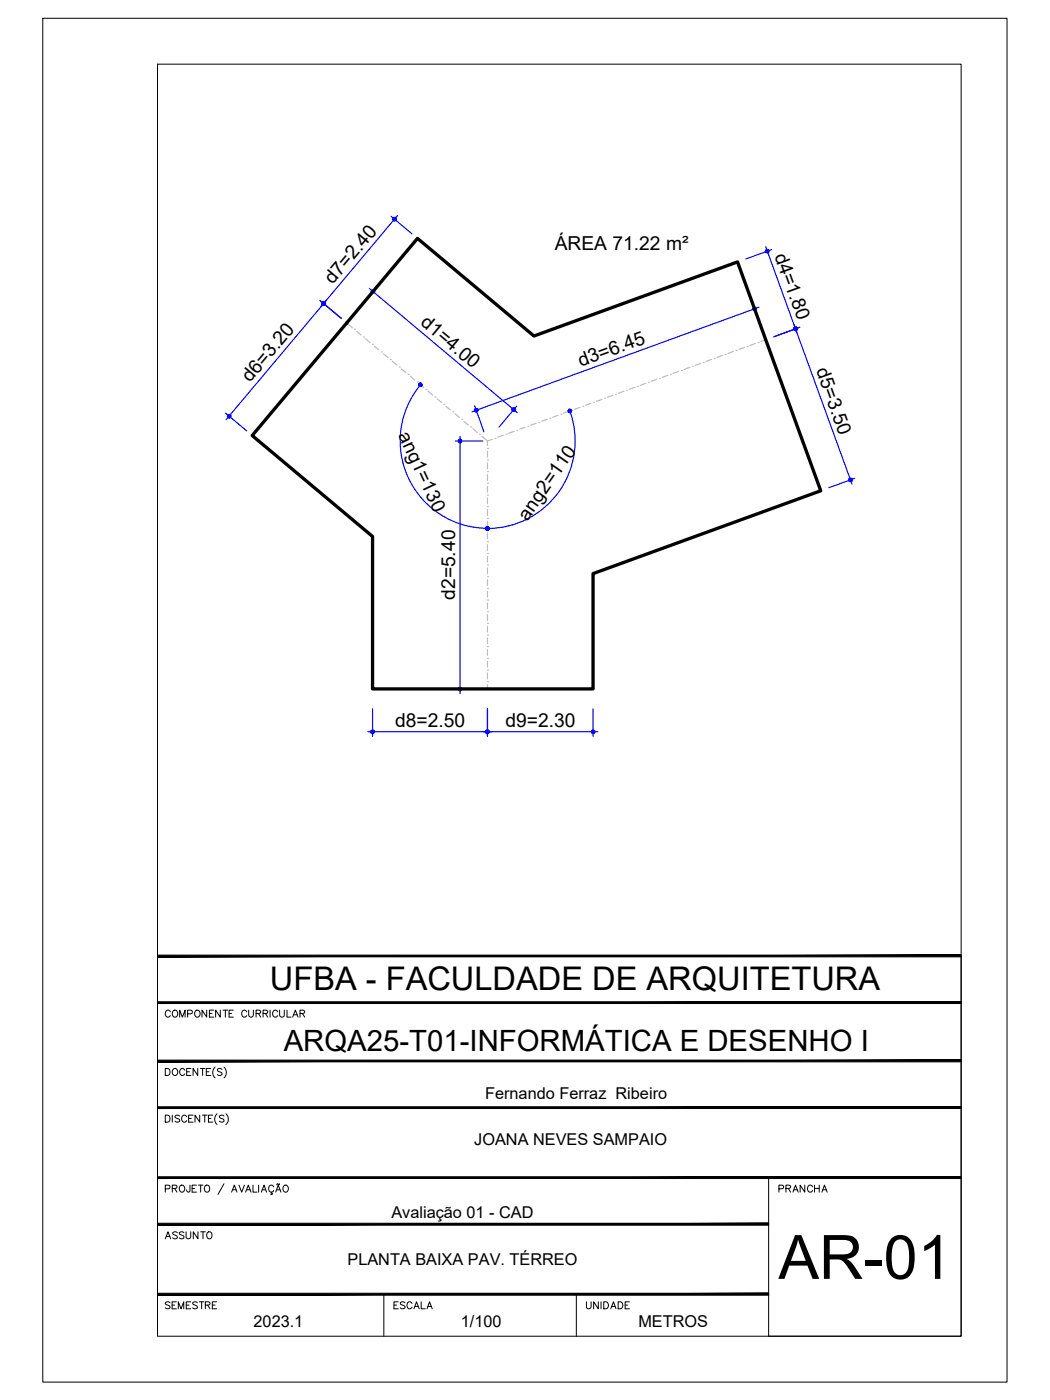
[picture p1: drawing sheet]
<svg xmlns="http://www.w3.org/2000/svg" width="229mm" height="305mm" viewBox="0 0 229 305" stroke-linecap="round" stroke-linejoin="round" font-family="sans-serif">
<!-- layer: ARQ_EIXO CINZA 04 -->
<g fill="none" stroke="#bababa" stroke-width=".25">
<path d="M75.5 70.3l1.2 1M77.2 71.7h.1M77.6 72.1l1 .8M79.1 73.4h.1M79.6 73.7l1 .9M81.1 75h.1M81.5 75.4l1 .8M83 76.6h.1M83.5 77l1 .9M85 78.3h.1M85.4 78.7l1 .8M86.9 79.9h.1"/>
<path d="M150.2 80l-1.2 .4M150.7 79.8h.1M152.5 79.1l-1.2 .4M153.1 78.9h.1M154.9 78.2l-1.2 .5M155.5 78h.1M157.3 77.4l-1.2 .4M157.9 77.2h.1M159.7 76.5l-1.2 .5M160.3 76.3h.1M162.1 75.6l-1.2 .5M162.7 75.4h.1"/>
<path d="M164.5 74.8l-1.2 .4M165.1 74.5h.1M166.7 74l-1 .3M87.4 80.3l.9 .8M88.9 81.5h.1M89.3 81.9l1 .9M90.8 83.1h.1M91.3 83.6l.9 .8M92.8 84.8h.1M93.2 85.2l1 .8M94.7 86.4h.1M95.2 86.8l.9 .8"/>
<path d="M96.6 88.1h.1M97.1 88.5l1 .8M98.6 89.7h.1M99.1 90.1l.9 .8M100.5 91.3h.1M101 91.7l1 .8M102.4 93h.1M103 93.3l.9 .9M104.4 94.6h.1M104.9 95l1.2 1M106.1 97.6h.1M106.1 98.3v1.2"/>
<path d="M107.2 95.6l-1.1 .4v1M107.8 95.4h.1M109.6 94.7l-1.2 .5M110.2 94.5h.1M112 93.9l-1.3 .4M112.6 93.7h.1M114.3 93l-1.1 .4M114.9 92.8h.1M116.7 92.2l-1.2 .4M117.3 91.9h.1M119.1 91.3l-1.2 .4M119.7 91.1h.1"/>
<path d="M121.5 90.4l-1.2 .4M122.1 90.2h.1M123.9 89.5l-1.2 .5M124.5 89.3h.1M126.3 88.7l-1.2 .4M126.9 88.4h.1M128.7 87.8l-1.2 .4M129.2 87.6h.1M131.1 87l-1.3 .4M131.7 86.7h.1M133.4 86.1l-1.2 .4M134 85.9h.1"/>
<path d="M135.8 85.2l-1.2 .4M136.4 85h.1M138.2 84.3l-1.2 .5M138.8 84.1h.1M140.6 83.4l-1.2 .5M141.2 83.2h.1M143 82.6l-1.2 .4M143.6 82.4h.1M145.4 81.7l-1.2 .5M146 81.5h.1M147.7 80.9l-1.1 .4M148.3 80.6h.1"/>
<path d="M106.1 117.9h.1M106.1 115.4h.1M106.1 112.9h.1M106.1 110.3h.1M106.1 107.8h.1M106.1 105.2h.1M106.1 102.7h.1M106.1 100.2h.1M106.1 100.8v1.3M106.1 103.3v1.3M106.1 105.9v1.2M106.1 108.4v1.3"/>
<path d="M106.1 111v1.2M106.1 113.5v1.3M106.1 116v1.3M106.1 118.6v1.2M106.1 138.3h.1M106.1 135.7h.1M106.1 133.2h.1M106.1 130.6h.1M106.1 128.1h.1M106.1 125.6h.1M106.1 123h.1M106.1 120.5h.1"/>
<path d="M106.1 121.1v1.3M106.1 123.7v1.2M106.1 126.2v1.3M106.1 128.7v1.3M106.1 131.3v1.2M106.1 133.8v1.3M106.1 136.4v1.2M106.1 138.9v1.3M106.1 148.4h.1M106.1 145.9h.1M106.1 143.3h.1M106.1 140.8h.1"/>
<path d="M106.1 141.4v1.3M106.1 144v1.2M106.1 146.5v1.3M106.1 149.1v.9"/>
</g>
<!-- layer: COTA AZUL -->
<g fill="none" stroke="#00f" stroke-width=".25">
<path d="M85.1 47.1l4.6 3.8M86.5 46.9l-37.3 44.5M166.7 53.7l6.8 18.8M168 54.4l-5.7 2M69.7 65.4l4.6 3.9M80.4 62.8l32.2 27M81.8 62.7l-3.8 4.6M164 66.3l2 5.6M165.2 66.9l-62.5 22.8M172.8 70.7l12.7 34.7M174.1 71.2l-5.6 2.1M49.1 90l4.6 3.8"/>
<path d="M91.6 83.8a19 19 0 0 0-2.7 20.2 19 19 0 0 0 17.3 11M99.1 96h6M100.2 95v56M103.3 88.3l2.1 5.7M112.5 88.4l-3.9 4.6M124.1 89.5a19.1 19.1 0 0 1-17.9 25.6M186.1 104.1l-5.6 2.1M80.1 159.3h50M81.1 154.3v6M99.1 150h6M106.1 154.3v6M129.1 154.3v6"/>
</g>
<!-- layer: 0 -->
<g fill="#00f" stroke="#00f" stroke-width=".22">
<path d="M80.9 63.2l-.1 .2 .4 .1zM80.8 63.4l.4 .1-.3 .1zM80.9 63.6v.2l.3-.3z"/>
<path d="M81.2 63.5l-.3 .3h.3zM81.2 63.5l.1 .3h-.1zM81.2 63.5l.1 .3 .2-.1z"/>
<path d="M81.2 63.5l.3 .2 .1-.2zM81.2 63.5l.3-.2 .1 .2zM81.2 63.5l.3-.2-.1-.1z"/>
<path d="M81.3 63.1l-.1 .4 .2-.3zM81.1 63.1h.2l-.1 .4zM80.9 63.2l.3 .3-.1-.4z"/>
<path d="M111.8 89.2l.3 .2 .1-.2zM111.8 89.2l.4-.1v.1zM112.1 88.9l-.3 .3 .4-.1z"/>
<path d="M111.9 88.8l-.1 .4 .3-.3zM111.7 88.8h.2l-.1 .4zM111.5 88.9l.3 .3-.1-.4z"/>
<path d="M111.5 88.9v.2l.3 .1zM111.5 89.1l.3 .1-.3 .1zM111.5 89.3l.1 .2 .2-.3z"/>
<path d="M111.8 89.2l-.2 .3h.2zM111.8 89.2l.2 .3h-.2zM111.8 89.2l.2 .3 .1-.1z"/>
<path d="M99.9 95.7l.3 .3v-.4zM99.9 95.7l.3 .3-.4-.2zM99.8 95.8v.2h.4z"/>
<path d="M99.8 96v.2l.4-.2zM99.8 96.2l.4-.2-.3 .4zM100.2 96l-.3 .4h.3z"/>
<path d="M100.2 96v.4h.1zM100.2 96l.3 .2-.2 .2zM100.2 96l.3 .2v-.2z"/>
<path d="M100.2 96h.3v-.2zM100.3 95.7l.2 .1-.3 .2zM100.2 95.6v.4l.1-.3z"/>
<path d="M100.2 150v.4l.1-.1zM100.2 150l.3 .2-.2 .1zM100.2 150l.3 .2v-.2z"/>
<path d="M100.2 150h.3v-.2zM100.3 149.7l.2 .1-.3 .2zM100.2 149.6v.4l.1-.3z"/>
<path d="M99.9 149.7l.3 .3v-.4zM99.9 149.7l.3 .3-.4-.2zM99.8 149.8v.2h.4z"/>
<path d="M99.8 150v.2l.4-.2zM99.8 150.2l.4-.2-.3 .3zM100.2 150l-.3 .3 .3 .1z"/>
<path d="M103.3 89.5l.1 .1 .3-.3zM103.4 89.6l.3-.3-.1 .4zM103.7 89.3l-.1 .4h.2z"/>
<path d="M103.7 89.3l.1 .4 .2-.2zM103.7 89.3l.4 .1-.1 .1zM103.7 89.3l.4 .1-.1-.2z"/>
<path d="M103.9 89l-.2 .3 .3-.1zM103.8 88.9l.1 .1-.2 .3zM103.5 88.9l.2 .4 .1-.4z"/>
<path d="M103.4 89.1l.3 .2-.2-.4zM103.4 89.1l.3 .2-.4-.1zM103.3 89.2v.3l.4-.2z"/>
<path d="M164.5 67l-.2 .2 .3-.1zM164.3 66.9l.2 .1-.2 .2zM164.2 66.9l.1 .3v-.3z"/>
<path d="M164 67l.3 .2-.1-.3zM164 67l.3 .2h-.4zM163.9 67.2v.2l.4-.2z"/>
<path d="M163.9 67.4l.1 .1 .3-.3zM164.3 67.2l-.1 .4-.2-.1zM164.3 67.2l-.1 .4h.2z"/>
<path d="M164.3 67.2l.1 .4 .2-.1zM164.3 67.2l.3 .1v.2zM164.3 67.2l.3 .1v-.2z"/>
<path d="M166.8 54.4l.2 .3-.1-.4zM166.8 54.4l.2 .3-.3-.1zM166.7 54.6v.2l.3-.1z"/>
<path d="M166.7 54.8l.1 .1 .2-.2zM166.8 54.9l.2-.2v.3zM167 54.7v.3h.2z"/>
<path d="M167 54.7l.2 .3 .1-.1zM167 54.7h.4l-.1 .2zM167 54.7h.4v-.1z"/>
<path d="M167.3 54.4l-.3 .3 .4-.1zM167.1 54.3l.2 .1-.3 .3zM166.9 54.3l.1 .4 .1-.4z"/>
<path d="M173.2 71.6l.1 .4 .2-.2zM173.2 71.6l.4 .1-.1 .1zM173.2 71.6l.4 .1v-.2z"/>
<path d="M173.4 71.3l-.2 .3 .4-.1zM173.3 71.2l.1 .1-.2 .3zM173.1 71.2l.1 .4 .1-.4z"/>
<path d="M172.9 71.4l.3 .2-.1-.4zM172.9 71.4l.3 .2-.4-.1zM172.8 71.5v.2l.4-.1z"/>
<path d="M172.8 71.7l.2 .2 .2-.3zM173.2 71.6l-.1 .4-.1-.1zM173.2 71.6l-.1 .4h.2z"/>
<path d="M172.9 71.4l.3 .2-.1-.4zM172.9 71.4l.3 .2-.4-.1zM172.8 71.5v.2l.4-.1z"/>
<path d="M172.8 71.7l.2 .2 .2-.3zM173.2 71.6l-.1 .4-.1-.1zM173.2 71.6l-.1 .4h.2z"/>
<path d="M173.2 71.6l.1 .4 .2-.2zM173.2 71.6l.4 .1-.1 .1zM173.2 71.6l.4 .1v-.2z"/>
<path d="M173.4 71.3l-.2 .3 .4-.1zM173.3 71.2l.1 .1-.2 .3zM173.1 71.2l.1 .4 .1-.4z"/>
<path d="M185.2 104.5l.1 .3 .2-.1zM185.2 104.5l.3 .1v.1zM185.2 104.5l.3 .1v-.2z"/>
<path d="M185.4 104.2l-.2 .3 .3-.1zM185.3 104.1l.1 .1-.2 .3zM185 104.1l.2 .4 .1-.4z"/>
<path d="M184.9 104.2l.3 .3-.2-.4zM184.9 104.2l.3 .3-.4-.1zM184.8 104.4v.2l.4-.1z"/>
<path d="M184.8 104.6l.1 .2 .3-.3zM185.2 104.5l-.1 .4-.2-.1zM185.2 104.5l-.1 .4 .2-.1z"/>
<path d="M70.5 65.7l-.1 .4 .3-.3zM70.3 65.7h.2l-.1 .4zM70.2 65.9l.2 .2-.1-.4z"/>
<path d="M70.2 65.9l-.1 .1 .3 .1zM70.1 66l.3 .1-.3 .1zM70.1 66.2l.1 .2 .2-.3z"/>
<path d="M70.4 66.1l-.2 .3 .2 .1zM70.4 66.1l.2 .4h-.2zM70.4 66.1l.2 .4 .1-.2z"/>
<path d="M70.4 66.1l.3 .2 .1-.1zM70.4 66.1l.4-.1v.2zM70.4 66.1l.4-.1-.1-.2z"/>
<path d="M49.9 90.6l-.2 .3 .1 .1zM49.9 90.6l.1 .4h-.2zM49.9 90.6l.1 .4 .2-.2z"/>
<path d="M49.9 90.6l.3 .2v-.1zM49.9 90.6l.3-.1v.2zM50.1 90.3l-.2 .3 .3-.1z"/>
<path d="M50 90.3l-.1 .3 .2-.3zM49.8 90.3h.2l-.1 .3zM49.6 90.4l.3 .2-.1-.3z"/>
<path d="M49.6 90.4l-.1 .2h.4zM49.5 90.6h.4l-.4 .1zM49.5 90.7l.2 .2 .2-.3z"/>
<path d="M70.4 66.1l-.2 .3 .2 .1zM70.4 66.1l.2 .4h-.2zM70.4 66.1l.2 .4 .1-.2z"/>
<path d="M70.4 66.1l.3 .2 .1-.1zM70.4 66.1l.4-.1v.2zM70.4 66.1l.4-.1-.1-.2z"/>
<path d="M70.5 65.7l-.1 .4 .3-.3zM70.3 65.7h.2l-.1 .4zM70.2 65.9l.2 .2-.1-.4z"/>
<path d="M70.2 65.9l-.1 .1 .3 .1zM70.1 66l.3 .1-.3 .1zM70.1 66.2l.1 .2 .2-.3z"/>
<path d="M85.9 47.3v.4l.2-.3zM85.8 47.4l.1-.1v.4zM85.6 47.5l.3 .2-.1-.3z"/>
<path d="M85.6 47.5l-.1 .1 .4 .1zM85.5 47.6l.4 .1-.3 .1zM85.6 47.8v.2l.3-.3z"/>
<path d="M85.9 47.7l-.3 .3 .2 .1zM85.9 47.7l.1 .3-.2 .1zM85.9 47.7l.1 .3h.2z"/>
<path d="M85.9 47.7l.3 .3 .1-.2zM85.9 47.7l.3-.1 .1 .2zM86.1 47.4l-.2 .3 .3-.1z"/>
<path d="M106.1 159.3h.4l-.1-.2zM106.3 159l.1 .1-.3 .2zM106.1 158.9v.4l.2-.3z"/>
<path d="M105.9 159l.2 .3v-.4zM105.9 159l.2 .3-.3-.2zM105.8 159.1l-.1 .2h.4z"/>
<path d="M105.7 159.3l.1 .2 .3-.2zM105.8 159.5l.3-.2-.2 .3zM106.1 159.3l-.2 .3 .2 .1z"/>
<path d="M106.1 159.3v.4l.2-.1zM106.1 159.3l.3 .2-.1 .1zM106.1 159.3l.3 .2 .1-.2z"/>
<path d="M80.7 159.3l.1 .2 .3-.2zM80.8 159.5l.3-.2-.2 .3zM81.1 159.3l-.2 .3 .2 .1z"/>
<path d="M81.1 159.3v.4l.2-.1zM81.1 159.3l.3 .2-.1 .1zM81.1 159.3l.3 .2 .1-.2z"/>
<path d="M81.1 159.3h.4l-.1-.2zM81.3 159l.1 .1-.3 .2zM81.1 158.9v.4l.2-.3z"/>
<path d="M80.9 159l.2 .3v-.4zM80.8 159.1l.1-.1 .2 .3zM80.8 159.1l-.1 .2h.4z"/>
<path d="M129.1 159.3h.4v-.2zM129.3 159l.2 .1-.4 .2zM129.1 158.9v.4l.2-.3z"/>
<path d="M128.9 159l.2 .3v-.4zM128.8 159.1l.1-.1 .2 .3zM128.8 159.1l-.1 .2h.4z"/>
<path d="M128.7 159.3l.1 .2 .3-.2zM128.8 159.5l.3-.2-.2 .3zM129.1 159.3l-.2 .3 .2 .1z"/>
<path d="M129.1 159.3v.4l.2-.1zM129.1 159.3l.4 .2-.2 .1zM129.1 159.3l.4 .2v-.2z"/>
<path d="M105.7 159.3l.1 .2 .3-.2zM105.8 159.5l.3-.2-.2 .3zM106.1 159.3l-.2 .3 .2 .1z"/>
<path d="M106.1 159.3v.4l.2-.1zM106.1 159.3l.3 .2-.1 .1zM106.1 159.3l.3 .2 .1-.2z"/>
<path d="M106.1 159.3h.4l-.1-.2zM106.3 159l.1 .1-.3 .2zM106.1 158.9v.4l.2-.3z"/>
<path d="M105.9 159l.2 .3v-.4zM105.9 159l.2 .3-.3-.2zM105.8 159.1l-.1 .2h.4z"/>
<path d="M91.6 83.4l-.1 .4 .3-.3zM91.4 83.4h.2l-.1 .4zM91.2 83.5l.3 .3-.1-.4z"/>
<path d="M91.2 83.5l-.1 .2 .4 .1zM91.1 83.7l.4 .1-.3 .1zM91.2 83.9l.1 .1 .2-.2z"/>
<path d="M91.5 83.8l-.2 .2 .1 .1zM91.5 83.8l.2 .3h-.3zM91.5 83.8l.2 .3 .1-.1z"/>
<path d="M91.5 83.8l.3 .2 .1-.2zM91.5 83.8l.4-.1v.1zM91.8 83.5l-.3 .3 .4-.1z"/>
<path d="M106.1 115.1h.4l-.1-.2zM106.3 114.7l.1 .2-.3 .2zM106.1 114.7v.4l.2-.4z"/>
<path d="M105.9 114.7l.2 .4v-.4zM105.9 114.7l.2 .4-.3-.2zM105.8 114.9l-.1 .2h.4z"/>
<path d="M105.7 115.1l.1 .1 .3-.1zM105.8 115.2l.3-.1-.2 .3zM106.1 115.1l-.2 .3h.2z"/>
<path d="M106.1 115.1v.3h.2zM106.1 115.1l.3 .1-.1 .2zM106.1 115.1l.3 .1 .1-.1z"/>
<path d="M105.7 115.1l.1 .2 .3-.2zM105.8 115.3l.3-.2-.2 .3zM106.1 115.1l-.2 .3 .2 .1z"/>
<path d="M106.1 115.1v.4l.2-.1zM106.1 115.1l.3 .2-.1 .1zM106.1 115.1l.3 .2 .1-.2z"/>
<path d="M106.1 115.1h.4l-.1-.2zM106.3 114.8l.1 .1-.3 .2zM106.1 114.7v.4l.2-.3z"/>
<path d="M105.9 114.8l.2 .3v-.4zM105.9 114.8l.2 .3-.3-.2zM105.8 114.9l-.1 .2h.4z"/>
<path d="M123.9 89.1l-.1 .1 .2 .3zM123.8 89.2l.2 .3-.3-.1zM123.7 89.4v.2l.3-.1z"/>
<path d="M123.7 89.6l.1 .1 .2-.2zM124 89.5v.3l-.2-.1zM124 89.5v.3h.2z"/>
<path d="M124 89.5l.2 .3 .1-.1zM124 89.5h.4l-.1 .2zM124 89.5h.4v-.1z"/>
<path d="M124.3 89.2l-.3 .3 .4-.1zM124.1 89.1l.2 .1-.3 .3zM123.9 89.1l.1 .4 .1-.4z"/>
</g>
<path d="M90.9 51.9l25.3 21.3 44.4-16.2 18.1 49.8-49.6 18.1v25.1h-48v-33.2l-26.2-22z" fill="none" stroke="#000" stroke-width=".72"/>
<!-- layer: MRG_EXTERNA -->
<path d="M9.3 4h209.9v296.9h-209.9z" fill="none" stroke="#000" stroke-width=".22"/>
<!-- layer: MRG_INTERNA -->
<path d="M34.3 14h175v276.9h-175z" fill="none" stroke="#000" stroke-width=".22"/>
<!-- layer: SIMB_01 -->
<g fill="#000" stroke="#000" stroke-width=".22">
<path d="M34.3 218.1v.4l175-.4zM34.3 218.5l175-.4v.4z"/>
<path d="M34.3 207.9v.4l175-.4zM34.3 208.3l175-.4v.4z"/>
<path d="M34.3 230.8v.4l175-.4zM34.3 231.2l175-.4v.4z"/>
<path d="M34.3 256.2v.4l175-.4zM34.3 256.6l175-.4v.4z"/>
<path d="M34.3 241v.3l175-.3zM34.3 241.3l175-.3v.3z"/>
<path d="M34.3 266.3v.4l133-.4zM34.3 266.7l133-.4v.4z"/>
<path d="M34.3 282h133v-.4zM34.3 281.6h133l-133 .4z"/>
</g>
<g fill="none" stroke="#000" stroke-width=".22">
<path d="M45 219.9v1.5l-1-1.5v1.5M46.5 219.9h-.9v1.5h.9M48 219.9v1.5l-1.1-1.5v1.5M48.6 219.9h1M49.1 219.9v1.5M50.8 219.9h-.9v1.5h.9M54.1 219.9v1.1l.5 .4h.3l.3-.4v-1.1M58.8 219.9v1.5M60.9 219.9v1.1l.4 .4 .5-.2 .1-1.3M62.5 219.9v1.5h.9M209.3 208.1v82.8h-42v-34.5M36 232.6h.5a.82 .82 0 0 1 .5 .8 .82 .82 0 0 1-.5 .7h-.5z"/>
<path d="M37.1 220.3a.56 .56 0 0 0-.7-.4 .56 .56 0 0 0-.4 .6 .63 .63 0 0 0 .2 .8 .63 .63 0 0 0 .9-.2M37.7 220.1a.72 .72 0 0 1 1 .2 .72 .72 0 0 1-.3 1.1 .72 .72 0 0 1-.9-.4 .72 .72 0 0 1 .2-.9zM37.7 232.8a.72 .72 0 0 1 1 .2 .72 .72 0 0 1-.3 1.1 .72 .72 0 0 1-.9-.4 .72 .72 0 0 1 .2-.9zM39.1 221.4v-1.5l.6 1.5 .6-1.5v1.5M40.2 233a.56 .56 0 0 0-.6-.4 .56 .56 0 0 0-.5 .6 .63 .63 0 0 0 .3 .8 .63 .63 0 0 0 .8-.2M40.6 233.3h.6M40.9 220.7l.9-.1v-.5l-.3-.2h-.6v1.5M41.6 232.6h-1v1.5h1M42.7 220a.71 .71 0 0 1 .9 .7 .71 .71 0 0 1-.9 .7l-.3-.5v-.4zM43.1 232.6v1.5l-1.1-1.5v1.5M43.6 232.6h1M44.1 232.6v1.5"/>
<path d="M44.9 233.3h.6M45.6 220.6h.5M45.9 232.6h-1v1.5h1M46.8 232.3a1.57 1.57 0 0 0 0 2.4M48.3 232.8l-.3-.2-.7 .2 .2 .4 .5 .2 .3 .3v.2l-.3 .2-.7-.2M48.8 232.3a1.57 1.57 0 0 1 0 2.4M49.9 220.6h.5M53.7 220.3a.56 .56 0 0 0-.6-.4 .56 .56 0 0 0-.5 .6 .63 .63 0 0 0 .3 .8 .63 .63 0 0 0 .8-.2M55.8 220.6h.8l.2-.4-.4-.3h-.6v1.5M56.3 220.6l.5 .8M57.3 220.6h.8l.2-.4-.4-.3h-.6v1.5M57.8 220.6l.5 .8"/>
<path d="M60.5 220.3a.56 .56 0 0 0-.7-.4 .56 .56 0 0 0-.4 .6 .63 .63 0 0 0 .2 .8 .63 .63 0 0 0 .9-.2M63.7 221.4l.6-1.5 .6 1.5M63.9 220.9h.7M65.3 220.6h.9l.1-.4-.3-.3h-.7v1.5M65.8 220.6l.5 .8M36 242.8h.5a.82 .82 0 0 1 .5 .7 .82 .82 0 0 1-.5 .8h-.5zM36 258.8l.9-.1 .1-.6-1-.1v1.5M37.5 258.7l1-.1v-.5l-1-.1v1.5M37.5 242.8v1.5M38 258.7l.5 .8M39.1 243l-.3-.2-.7 .2 .2 .4 .7 .3 .1 .2v.2l-.3 .2-.7-.2M39.2 258.2a.72 .72 0 0 1 1 .2 .72 .72 0 0 1-.3 1.1 .72 .72 0 0 1-.9-.4 .72 .72 0 0 1 .2-.9z"/>
<path d="M40.6 243.2a.56 .56 0 0 0-.6-.4 .56 .56 0 0 0-.5 .6 .63 .63 0 0 0 .3 .8 .63 .63 0 0 0 .8-.2M41.1 243.5h.6M41.4 258l-.1 1.4-.4 .1-.2-.1-.1-.4M41.8 258.7h.6M42 242.8h-.9v1.5h.9M42.8 258h-1v1.5h1M43.2 258h1M43.5 242.8v1.5l-1-1.5v1.5M43.7 258v1.5M44.1 242.8h1M44.6 242.8v1.5M44.6 258.2a.63 .63 0 0 1 .8-.1 .63 .63 0 0 1 .2 .9 .57 .57 0 0 1-.5 .6 .57 .57 0 0 1-.6-.6z"/>
<path d="M45.4 243.5h.5M46.3 242.8h-.9v1.5h.9M47.2 242.5a1.57 1.57 0 0 0 0 2.3M48.8 243l-.4-.2-.6 .2 .1 .4 .7 .3 .2 .2v.2l-.4 .2-.6-.2M48.8 257.7l-1.3 2.4M49.2 242.5a1.57 1.57 0 0 1 0 2.3M50.4 259.5l.6-1.5 .6 1.5M50.7 259h.7M52 258l.6 1.5 .6-1.5M53.5 259.5l.6-1.5 .6 1.5M53.7 259h.7M55.1 258v1.5h.9"/>
<path d="M56.3 258v1.5M56.9 259.5l.6-1.5 .5 1.5M57.1 259h.7M59.1 259.5v.3l.2 .2h-.4M59.6 258.4a.6 .6 0 0 0-.9-.3 .6 .6 0 0 0-.2 .9 .54 .54 0 0 0 .4 .5 .54 .54 0 0 0 .7-.3M60 259.5l.6-1.5 .6 1.5M60.2 259h.8M60.3 257.8l-.1 .1M60.3 257.8h.2M60.5 257.8l.1 .1M60.6 257.9h.2M60.9 257.7l-.1 .2"/>
<path d="M61.8 258.2a.72 .72 0 0 1 1 .2 .72 .72 0 0 1-.3 1.1 .72 .72 0 0 1-.9-.4 .72 .72 0 0 1 .2-.9zM83.6 281.8v9.1M125.5 281.8v9.1"/>
</g>
<text font-size="13.3" x="169.5" y="278.4">AR-01</text>
<text font-size="7.1" x="58.8" y="215.6">UFBA - FACULDADE DE ARQUITETURA</text>
<text font-size="6.4" x="61.8" y="228.9">ARQA25-T01-INFORMÁTICA E DESENHO I</text>
<g font-size="4.4">
<text x="168.3" y="260.7">PRANCHA</text>
<text x="34.9" y="270.9">ASSUNTO</text>
<text x="34.9" y="286.1">SEMESTRE</text>
<text x="84.7" y="286.1">ESCALA</text>
<text x="126.3" y="286.1">UNIDADE</text>
</g>
<g font-size="4.2">
<text x="120.8" y="54.4">ÁREA 71.22 m²</text>
<text x="168.5" y="55.6" transform="rotate(70 168.5 55.6)">d4=1.80</text>
<text x="72.5" y="62.1" transform="rotate(-50 72.5 62.1)">d7=2.40</text>
<text x="91.4" y="70.6" transform="rotate(40 91.4 70.6)">d1=4.00</text>
<text x="54.5" y="83.5" transform="rotate(-50 54.5 83.5)">d6=3.20</text>
<text x="126.4" y="79.9" transform="rotate(-20 126.4 79.9)">d3=6.45</text>
<text x="177.6" y="80.5" transform="rotate(70 177.6 80.5)">d5=3.50</text>
<text x="86.6" y="94.8" transform="rotate(65 86.6 94.8)">ang1=130</text>
<text x="114.9" y="113.5" transform="rotate(-55 114.9 113.5)">ang2=110</text>
<text x="99.1" y="130.6" transform="rotate(-90 99.1 130.6)">d2=5.40</text>
<text x="86" y="158.2">d8=2.50</text>
<text x="110" y="158.2">d9=2.30</text>
</g>
<g font-size="3.5">
<text x="105.6" y="239.3">Fernando Ferraz Ribeiro</text>
<text x="103.3" y="249.3">JOANA NEVES SAMPAIO</text>
<text x="85.2" y="265.2">Avaliação 01 - CAD</text>
<text x="75.6" y="275.4">PLANTA BAIXA PAV. TÉRREO</text>
<text x="55.2" y="289">2023.1</text>
<text x="100.3" y="289">1/100</text>
<text x="139" y="289">METROS</text>
</g>
</svg>
